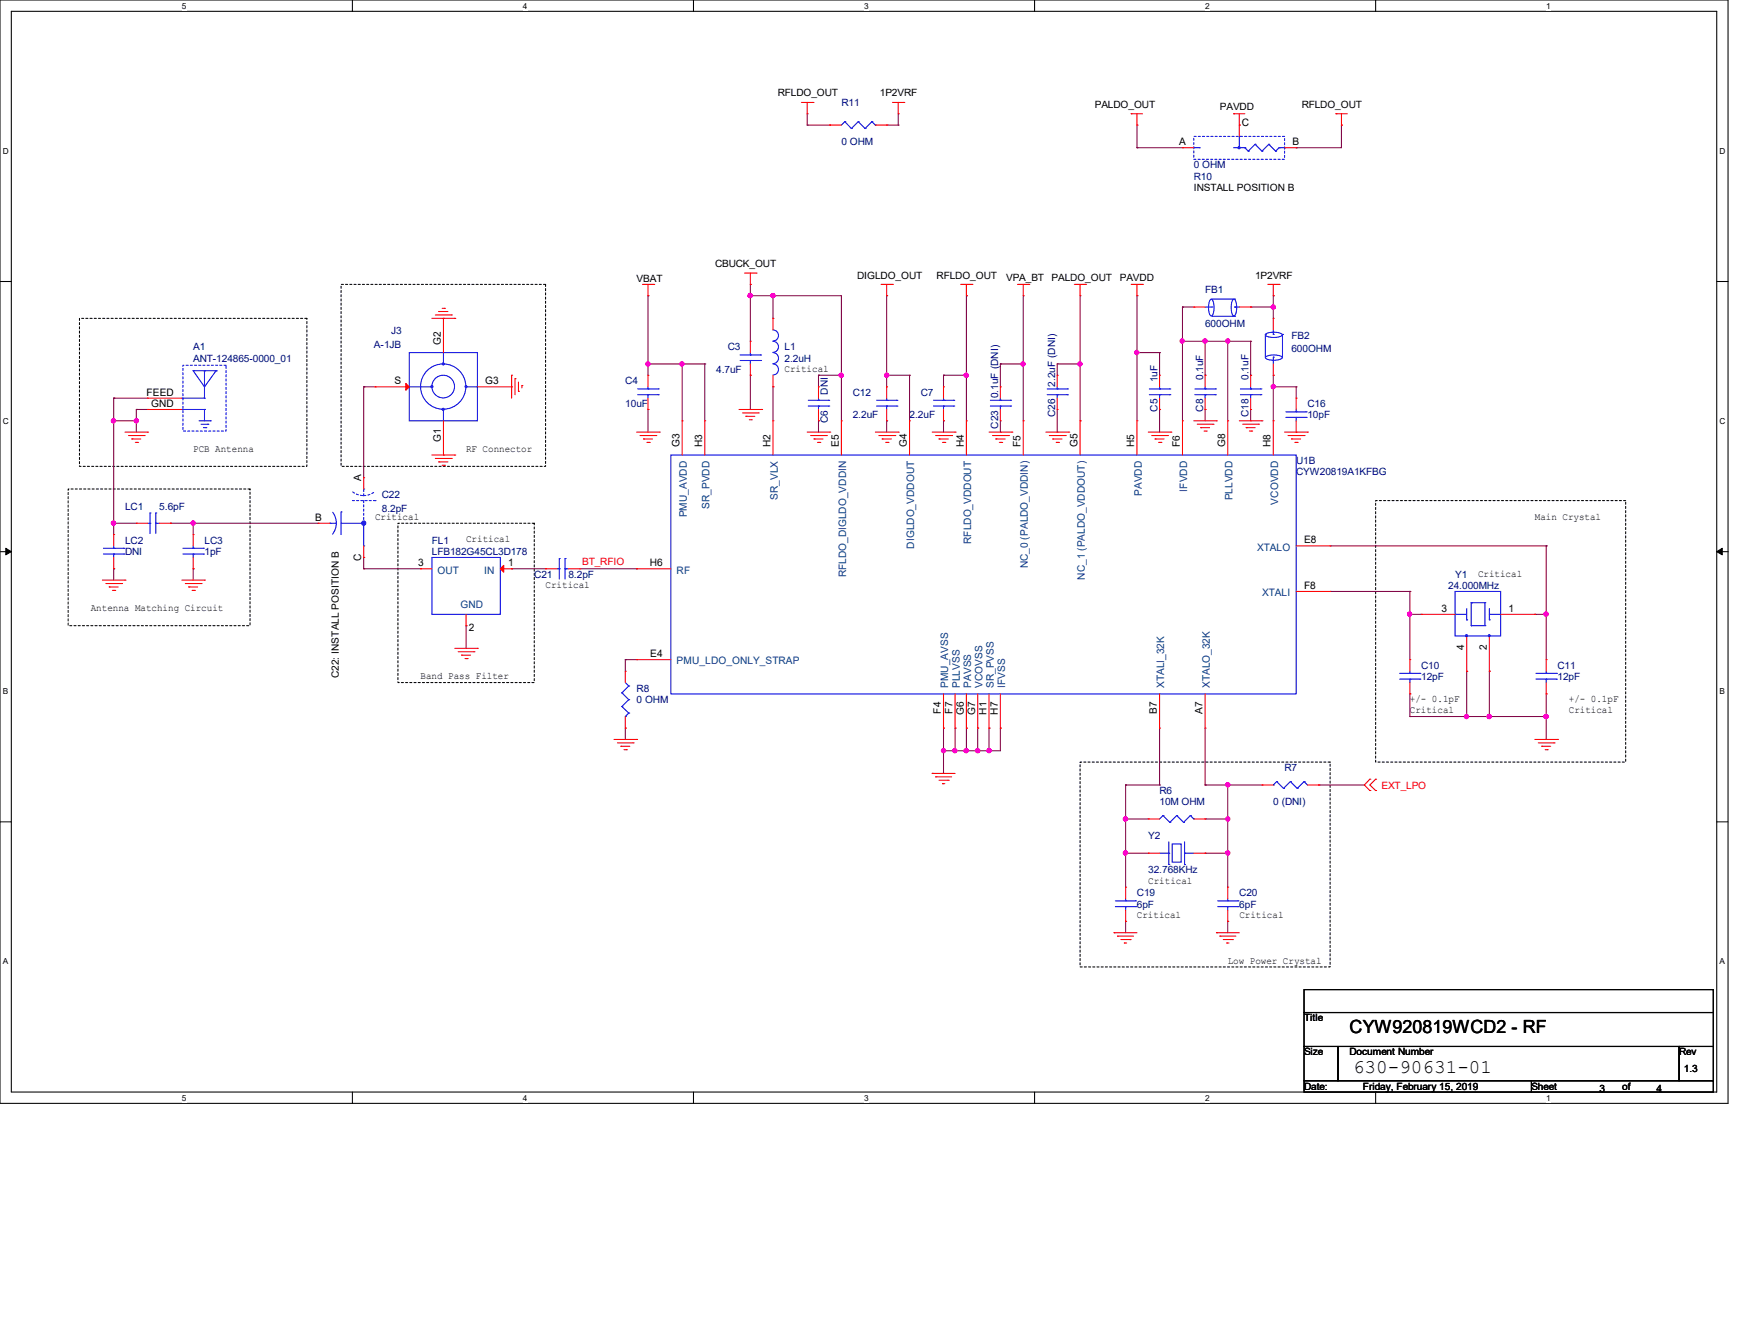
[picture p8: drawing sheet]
<svg xmlns="http://www.w3.org/2000/svg" width="279mm" height="216mm" viewBox="0 0 279 216" stroke-linecap="round" stroke-linejoin="round" font-family="sans-serif">
<path d="M0 0h278v177.4h-278zM1.8 1.8h274.3v173.8h-274.3z" fill="none" stroke="#000" stroke-width=".17"/>
<g fill="#fff">
<path d="M29.3 .2h.7v1.5h-.7z"/>
<path d="M29.3 175.8h.7v1.4h-.7z"/>
</g>
<path d="M56.7 0v1.8M56.7 175.6v1.8" fill="none" stroke="#000" stroke-width=".17"/>
<g fill="#fff">
<path d="M84.1 .2h.7v1.5h-.7z"/>
<path d="M84.1 175.8h.7v1.4h-.7z"/>
</g>
<path d="M111.5 0v1.8M111.5 175.6v1.8" fill="none" stroke="#000" stroke-width=".17"/>
<g fill="#fff">
<path d="M139 .2h.7v1.5h-.7z"/>
<path d="M139 175.8h.7v1.4h-.7z"/>
</g>
<path d="M166.4 0v1.8M166.4 175.6v1.8" fill="none" stroke="#000" stroke-width=".17"/>
<g fill="#fff">
<path d="M193.8 .2h.8v1.5h-.8z"/>
<path d="M193.8 175.8h.8v1.4h-.8z"/>
</g>
<path d="M221.3 0v1.8M221.3 175.6v1.8" fill="none" stroke="#000" stroke-width=".17"/>
<g fill="#fff">
<path d="M248.7 .2h.7v1.5h-.7z"/>
<path d="M248.7 175.8h.7v1.4h-.7z"/>
<path d="M.5 23.5h.9v1.5h-.9z"/>
<path d="M276.6 23.5h.9v1.5h-.9z"/>
<path d="M.5 67h.9v1.5h-.9z"/>
<path d="M276.6 67h.9v1.5h-.9z"/>
</g>
<path d="M0 45.3h1.8M276.1 45.3h1.9" fill="none" stroke="#000" stroke-width=".17"/>
<g fill="#fff">
<path d="M.5 110.4h.8v1.5h-.8z"/>
<path d="M276.6 110.4h.9v1.5h-.9z"/>
</g>
<path d="M0 88.7h1.8M276.1 88.7h1.9" fill="none" stroke="#000" stroke-width=".17"/>
<path d="M.9 88.1l.9 .6-.9 .5zM276.1 88.7l.9-.6v1.1z" fill="#000" stroke="#000" stroke-width=".16"/>
<g fill="#fff">
<path d="M.5 153.8h.8v1.5h-.8z"/>
<path d="M276.6 153.8h.9v1.5h-.9z"/>
</g>
<path d="M0 132.1h1.8M276.1 132.1h1.9M209.8 159.1h65.8v3.7h-65.8zM209.8 162.8h65.8v5.4h-65.8zM209.8 168.2h5.4v5.5h-5.4zM209.8 173.7h36.5v1.9h-36.5zM215.2 168.2h54.9v5.5h-54.9zM246.3 173.7h29.3v1.9h-29.3zM270.1 168.2h5.5v5.5h-5.5z" fill="none" stroke="#000" stroke-width=".17"/>
<path d="M12.8 51.2h36.6v23.8h-36.6zM54.9 45.7h32.9v29.3h-32.9zM11 78.6h29.2v22h-29.2zM64 84.1h21.9v25.6h-21.9zM221.3 80.5h40.2v42h-40.2zM173.7 122.5h40.3v32.9h-40.3z" fill="none" stroke="#000" stroke-width=".17" stroke-dasharray=".3 .3"/>
<g fill="none" stroke="#800040" stroke-width=".17">
<path d="M129.8 18.3v1.8M144.5 18.3v1.8M129.8 20.1h.1M129.8 20.1h3.7M133.5 20.1h.1M142.6 20.1h.1M142.6 20.1h1.9M144.5 20.1h.1M182.9 23.7h.1M182.9 20.1h.1M182.9 20.1v3.6M182.9 23.7h7.3"/>
<path d="M208.5 23.7h.1M215.8 20.1h.1M215.8 20.1v3.6h-7.3M104.2 47.5h.1M104.2 58.5h.1M104.2 47.5v12.8M104.2 58.5h9.2M109.7 58.5h.1M109.7 58.5v9.1M113.4 58.5h.1M113.4 58.5v9.1M120.7 47.5h.1"/>
<path d="M120.7 45.7h.1M120.7 47.5h14.6v20.1M120.7 45.7v9.2M124.3 47.5h.1M124.3 47.5v3.7M142.6 47.5h.1M142.6 47.5v14.7M155.4 47.5h.1M155.4 47.5v20.1M160.9 58.5h.1M160.9 58.5v3.7M160.9 58.5h3.7"/>
<path d="M164.6 58.5h.1M164.6 47.5v20.1M170.1 58.5h.1M170.1 58.5h3.6M170.1 58.5v1.8M173.7 58.5h.1M173.7 47.5v20.1M182.9 47.5h.1M182.9 56.7h.1M182.9 47.5v20.1M182.9 56.7h3.6M186.5 56.7h.1"/>
<path d="M186.5 56.7v3.6M190.2 54.9h.1M190.2 49.4h.1M190.2 49.4h1.8M190.2 49.4v18.2M190.2 54.9h11M193.8 54.9h.1M193.8 54.9v5.4M197.5 54.9h.1M197.5 54.9v12.7M201.2 49.4h.1M201.2 54.9h.1"/>
<path d="M201.2 49.4h3.6M201.2 54.9v5.4M204.8 49.4h.1M204.8 47.5h.1M204.8 47.5v3.7M18.3 64h.1M18.3 67.6h.1M18.3 64v21.9M18.3 64h5.4M18.3 67.6h3.6M21.9 65.8h.1M21.9 67.6h.1"/>
<path d="M21.9 65.8h1.8M21.9 65.8v3.7M58.5 62.2h.1M58.5 62.2v14.6M58.5 62.2h1.8M104.2 65.8h.1M104.2 65.8v3.7M120.7 60.3h.1M120.7 60.3v5.5M124.3 62.2h.1M124.3 62.2v5.4M131.7 67.6h.1"/>
<path d="M131.7 60.3h.1M131.7 60.3h3.6M131.7 60.3v1.9M131.7 67.6v1.9M135.3 60.3h.1M142.6 60.3h.1M142.6 67.6h.1M142.6 67.6v1.9M142.6 60.3h3.7M146.3 60.3h.1M146.3 60.3v7.3M151.8 67.6h.1"/>
<path d="M151.8 60.3h.1M151.8 60.3v1.9M151.8 67.6v1.9M151.8 60.3h3.6M155.4 60.3h.1M160.9 69.5h.1M160.9 67.6v1.9M170.1 69.5h.1M170.1 65.8v3.7M173.7 67.6h.1M186.5 65.8h.1M186.5 65.8v3.7"/>
<path d="M193.8 60.3h.1M193.8 65.8h.1M193.8 65.8v1.8M201.2 60.3h.1M201.2 67.6h.1M201.2 65.8v1.8M204.8 60.3h.1M204.8 62.2h.1M204.8 62.2h3.7M204.8 60.3v7.3M208.5 62.2h.1M208.5 62.2v1.8"/>
<path d="M18.3 84.1h.1M18.3 91.4h.1M18.3 84.1h3.6M18.3 91.4v1.9M27.4 84.1h.1M27.4 84.1h23.8M31.1 84.1h.1M31.1 91.4h.1M31.1 84.1v1.8M31.1 91.4v1.9M58.5 91.4h.1M58.5 89.6h.1"/>
<path d="M58.5 91.4h9.1M58.5 89.6v1.8M82.3 91.4h.1M82.3 91.4h5.5M93.3 91.4h9.1M102.4 91.4h.1M214 95.1h12.8M214 87.8h34.7M226.8 98.8h.1M226.8 95.1h.1M226.8 98.8h1.8M226.8 95.1v10.9"/>
<path d="M246.9 98.8h.1M246.9 98.8h1.8M248.7 98.8h.1M248.7 87.8h.1M248.7 87.8v18.2M75 100.6h.1M75 100.6v3.6M100.6 106h.1M100.6 117.1h.1M100.6 106v1.9M100.6 117.1v1.8M100.6 106h1.8"/>
<path d="M151.8 117.1h.1M151.8 117.1v7.2M153.6 117.1h.1M153.6 117.1v3.6M155.4 117.1h.1M155.4 117.1v3.6M157.3 117.1h.1M157.3 117.1v3.6M159.1 117.1h.1M159.1 117.1v3.6M160.9 117.1h.1M160.9 117.1v3.6h-9.1"/>
<path d="M186.5 117.1v9.1M193.8 117.1v9.1M226.8 111.5h.1M226.8 115.2h.1M226.8 111.5v3.7M226.8 115.2h21.9M235.9 107.9h.1M235.9 107.9v7.3M239.6 115.2h.1M239.6 107.9h.1M239.6 107.9v7.3M248.7 115.2h.1"/>
<path d="M248.7 111.5h.1M248.7 111.5v7.4M151.8 120.7h.1M153.6 120.7h.1M155.4 120.7h.1M157.3 120.7h.1M159.1 120.7h.1M181.1 126.2h.1M181.1 131.7h.1M181.1 137.2h.1M181.1 126.2h5.4M181.1 131.7h3.6"/>
<path d="M181.1 126.2v16.4M181.1 137.2h3.6M186.5 126.2h.1M193.8 126.2h.1M193.8 131.7h.1M193.8 137.2h.1M193.8 126.2h9.2M193.8 131.7h3.7M193.8 137.2h3.7M197.5 126.2h.1M197.5 131.7h.1M197.5 137.2h.1"/>
<path d="M197.5 126.2v16.4M212.1 126.2h.1M212.1 126.2h7.4M181.1 148.1h.1M181.1 148.1v1.8M197.5 148.1h.1M197.5 148.1v1.8"/>
</g>
<g fill="#f0f" stroke="#f0f" stroke-width=".17">
<circle cx="235.9" cy="115.2" r=".34"/>
<circle cx="226.7" cy="98.7" r=".34"/>
<circle cx="248.7" cy="98.7" r=".35"/>
<circle cx="248.7" cy="115.2" r=".35"/>
<circle cx="239.6" cy="115.2" r=".35"/>
<circle cx="197.5" cy="126.2" r=".34"/>
<circle cx="197.5" cy="137.1" r=".34"/>
<circle cx="197.5" cy="131.7" r=".34"/>
<circle cx="181" cy="137.1" r=".34"/>
<circle cx="181" cy="131.7" r=".34"/>
<circle cx="31.1" cy="84.1" r=".34"/>
<circle cx="18.2" cy="84.1" r=".34"/>
<circle cx="18.2" cy="67.6" r=".34"/>
<circle cx="21.9" cy="67.6" r=".34"/>
<circle cx="153.6" cy="120.7" r=".34"/>
<circle cx="157.3" cy="120.7" r=".35"/>
<circle cx="155.4" cy="120.7" r=".34"/>
<circle cx="159.1" cy="120.7" r=".34"/>
<circle cx="197.5" cy="54.8" r=".34"/>
<circle cx="124.3" cy="47.5" r=".34"/>
<circle cx="204.8" cy="62.1" r=".34"/>
<circle cx="204.8" cy="49.4" r=".34"/>
<circle cx="190.2" cy="54.8" r=".34"/>
<circle cx="193.8" cy="54.8" r=".35"/>
<circle cx="155.4" cy="60.3" r=".34"/>
<circle cx="135.3" cy="60.3" r=".34"/>
<circle cx="120.7" cy="47.5" r=".35"/>
<circle cx="109.7" cy="58.5" r=".34"/>
<circle cx="104.2" cy="58.5" r=".34"/>
<circle cx="151.8" cy="120.7" r=".34"/>
<circle cx="182.8" cy="56.7" r=".34"/>
<circle cx="173.7" cy="58.5" r=".34"/>
<circle cx="164.5" cy="58.5" r=".34"/>
<circle cx="142.6" cy="60.3" r=".34"/>
</g>
<g fill="none" stroke="#f00" stroke-width=".17">
<path d="M128.9 16.5h1.9M129.8 18.3h.1M129.8 16.5v1.8M130.8 16.5h.1M143.6 16.5h1.8M144.5 18.3h.1M144.5 16.5v1.8M145.4 16.5h.1M181.9 18.3h.1M181.9 18.3h1.9M182.9 18.3v1.8M198.4 18.3h.1"/>
<path d="M198.4 18.3h1.8M199.3 18.3v3.6M214.9 18.3h.1M214.9 18.3h1.8M215.8 18.3v1.8M133.5 20.1h.1M133.5 20.1h1.8M140.8 20.1h1.8M142.6 20.1h.1M182.9 20.1h.1M190.2 23.7h.1M190.2 23.7h1.8"/>
<path d="M199.3 20.1h.1M206.6 23.7h1.9M208.5 23.7h.1M215.8 20.1h.1M69.5 51.2h3.7M70 50.6h2.6M70.6 50.1h.1M70.6 50.1h1.5M71.1 49.6h.4M71.3 51.2h.1M71.3 51.2v5.5M71.5 49.6h.1"/>
<path d="M72.6 50.6h.1M73.2 51.2h.1M103.3 45.7h1.9M104.2 47.5h.1M104.2 45.7v1.8M105.2 45.7h.1M119.8 43.9h1.8M120.7 45.7h.1M120.7 54.9h.1M120.7 43.9v1.8M120.7 54.9v1.8M120.7 58.5v1.8"/>
<path d="M121.6 43.9h.1M124.3 51.2h.1M124.3 51.2v1.8M141.7 45.7h1.9M142.6 47.5h.1M142.6 45.7v1.8M143.6 45.7h.1M154.5 45.7h1.8M155.4 47.5h.1M155.4 45.7v1.8M156.3 45.7h.1M163.7 45.7h1.8"/>
<path d="M164.6 47.5h.1M164.6 45.7v1.8M165.5 45.7h.1M172.8 45.7h1.8M173.7 47.5h.1M173.7 45.7v1.8M174.6 45.7h.1M181.9 45.7h1.9M182.9 47.5h.1M182.9 45.7v1.8M183.8 45.7h.1M192 49.4h.1"/>
<path d="M192 49.4h1.8M199.3 49.4h1.9M201.2 49.4h.1M203.9 45.7h1.8M204.8 47.5h.1M204.8 51.2h.1M204.8 45.7v1.8M204.8 51.2v1.8M204.8 58.5v1.8M205.7 45.7h.1M20.1 69.5h3.6M20.7 70h2.5"/>
<path d="M21.2 70.6h.1M21.2 70.6h1.4M21.8 71.1h.3M22.1 71.1h.1M23.2 70h.1M23.7 69.5h.1M23.7 65.8h.1M23.7 64h.1M23.7 65.8h5.6M23.7 64h5.6M58.5 76.8h.1M58.5 76.8v1.8"/>
<path d="M60.3 62.2h.1M60.3 62.2h5.5M69.5 73.2h3.7M70 73.7h2.6M70.6 74.3h.1M70.6 74.3h1.5M71.1 74.8h.4M71.3 73.2h.1M71.3 67.6v5.6M71.5 74.8h.1M72.6 73.7h.1M73.2 73.2h.1"/>
<path d="M76.8 62.2h5.5M82.3 60.3h.1M82.3 62.2h.1M82.3 60.3v3.7M82.8 60.9h.1M82.8 60.9v2.6M83.4 62.9h.1M83.4 61.4v1.5M83.9 62h.1M83.9 62v.4M102.4 69.5h3.6M103 70h2.5"/>
<path d="M103.5 70.6h.1M103.5 70.6h1.4M104.1 71.1h.3M104.2 60.3h.1M104.2 65.8h.1M104.2 60.3v1.9M104.2 64v1.8M104.4 71.1h.1M105.5 70h.1M106 69.5h.1M109.7 67.6h.1M109.7 67.6v5.6"/>
<path d="M113.4 67.6h.1M113.4 67.6v5.6M118.9 65.8h3.6M119.4 66.4h2.6M120 66.9h.1M120 66.9h1.4M120.5 67.5h.4M120.7 60.3h.1M120.9 67.5h.1M122 66.4h.1M122.5 65.8h.1M124.3 62.2h.1"/>
<path d="M124.3 67.6h.1M124.3 60.3v1.9M124.3 67.6v5.6M129.8 69.5h3.7M130.4 70h2.5M130.9 70.6h.1M130.9 70.6h1.5M131.5 71.1h.4M131.7 62.2h.1M131.7 67.6h.1M131.7 62.2v1.8M131.7 65.8v1.8"/>
<path d="M131.9 71.1h.1M132.9 70h.1M133.5 69.5h.1M135.3 67.6h.1M135.3 67.6v5.6M140.8 69.5h3.7M141.4 70h2.5M141.9 70.6h.1M141.9 70.6h1.5M142.5 71.1h.3M142.6 62.2h.1M142.6 67.6h.1"/>
<path d="M142.6 62.2v1.8M142.6 65.8v1.8M142.8 71.1h.1M143.9 70h.1M144.5 69.5h.1M146.3 67.6h.1M146.3 67.6v5.6M149.9 69.5h3.7M150.5 70h2.6M151 70.6h.1M151 70.6h1.5M151.6 71.1h.4"/>
<path d="M151.8 62.2h.1M151.8 67.6h.1M151.8 62.2v1.8M151.8 65.8v1.8M152 71.1h.1M153.1 70h.1M153.6 69.5h.1M155.4 67.6h.1M155.4 67.6v5.6M159.1 69.5h3.7M159.6 70h2.6M160.2 70.6h.1"/>
<path d="M160.2 70.6h1.5M160.7 71.1h.4M160.9 62.2h.1M160.9 67.6h.1M160.9 62.2v1.8M160.9 65.8v1.8M161.1 71.1h.1M162.2 70h.1M162.8 69.5h.1M164.6 67.6h.1M164.6 67.6v5.6M168.2 69.5h3.7"/>
<path d="M168.8 70h2.6M169.3 70.6h.1M169.3 70.6h1.5M169.9 71.1h.4M170.1 60.3h.1M170.1 65.8h.1M170.1 60.3v1.9M170.1 64v1.8M170.3 71.1h.1M171.4 70h.1M171.9 69.5h.1M173.7 67.6h.1"/>
<path d="M173.7 67.6v5.6M182.9 67.6h.1M182.9 67.6v5.6M184.7 69.5h3.6M185.3 70h2.5M185.8 70.6h.1M185.8 70.6h1.4M186.4 71.1h.3M186.5 60.3h.1M186.5 65.8h.1M186.5 60.3v1.9M186.5 64v1.8"/>
<path d="M186.7 71.1h.1M187.8 70h.1M188.3 69.5h.1M190.2 67.6h.1M190.2 67.6v5.6M192 67.6h3.7M192.6 68.2h2.5M193.1 68.7h.1M193.1 68.7h1.5M193.7 69.3h.3M193.8 60.3h.1M193.8 65.8h.1"/>
<path d="M193.8 60.3v1.9M193.8 64v1.8M194 69.3h.1M195.1 68.2h.1M195.7 67.6h.1M197.5 67.6h.1M197.5 67.6v5.6M199.3 67.6h3.7M199.9 68.2h2.5M200.4 68.7h.1M200.4 68.7h1.5M201 69.3h.3"/>
<path d="M201.2 60.3h.1M201.2 65.8h.1M201.2 60.3v1.9M201.2 64v1.8M201.3 69.3h.1M202.4 68.2h.1M203 67.6h.1M204.8 67.6h.1M204.8 60.3h.1M204.8 67.6v5.6M206.6 69.5h3.7M207.2 70h2.6"/>
<path d="M207.7 70.6h.1M207.7 70.6h1.5M208.3 71.1h.4M208.5 64h.1M208.5 69.5h.1M208.5 64v1.8M208.5 67.6v1.9M208.7 71.1h.1M209.8 70h.1M210.3 69.5h.1M16.5 93.3h3.6M17 93.8h2.6"/>
<path d="M17.6 94.4h.1M17.6 94.4h1.4M18.1 94.9h.4M18.3 85.9h.1M18.3 91.4h.1M18.3 85.9v1.9M18.3 89.6v1.8M18.5 94.9h.1M19.6 93.8h.1M20.1 93.3h.1M21.9 84.1h.1M21.9 84.1h1.8"/>
<path d="M25.6 84.1h1.8M27.4 84.1h.1M29.3 93.3h3.6M29.8 93.8h2.5M30.4 94.4h.1M30.4 94.4h1.4M30.9 94.9h.4M31.1 85.9h.1M31.1 91.4h.1M31.1 85.9v1.9M31.1 89.6v1.8M31.3 94.9h.1"/>
<path d="M32.3 93.8h.1M32.9 93.3h.1M51.2 84.1h.1M51.2 84.1h1.8M58.5 89.6h.1M58.5 87.8v1.8M67.6 91.4h.1M67.6 91.4h1.9M75 98.8v1.8M80.5 91.4h1.8M82.3 91.4h.1M87.8 91.4h.1"/>
<path d="M87.8 91.4h1.8M91.4 91.4h1.9M93.3 91.4h.1M102.4 91.4h.1M102.4 91.4h5.5M208.5 87.8h5.5M208.5 95.1h5.5M214 87.8h.1M214 95.1h.1M228.6 98.8h.1M228.6 98.8h5.5M241.4 98.8h5.5"/>
<path d="M246.9 98.8h.1M73.2 104.2h3.6M73.7 104.8h2.5M74.3 105.3h.1M74.3 105.3h1.4M74.8 105.9h.3M75 100.6h.1M75.1 105.9h.1M76.2 104.8h.1M76.8 104.2h.1M98.8 118.9h3.6M99.3 119.4h2.6"/>
<path d="M99.9 120h.1M99.9 120h1.4M100.6 107.9h.1M100.6 117.1h.1M100.6 107.9v1.8M100.6 115.2v1.9M101.9 119.4h.1M102.4 118.9h.1M102.4 106h.1M102.4 106h5.5M151.8 117.1h.1M151.8 111.5v5.6"/>
<path d="M153.6 117.1h.1M153.6 111.5v5.6M155.4 117.1h.1M155.4 111.5v5.6M157.3 117.1h.1M157.3 111.5v5.6M159.1 117.1h.1M159.1 111.5v5.6M160.9 117.1h.1M160.9 111.5v5.6M186.5 117.1h.1M186.5 111.5v5.6"/>
<path d="M193.8 117.1h.1M193.8 111.5v5.6M226.8 106h.1M226.8 111.5h.1M226.8 106v1.9M226.8 109.7v1.8M235.9 107.9h.1M235.9 102.4v5.5M239.6 107.9h.1M239.6 102.4v5.5M246.9 118.9h3.6M247.4 119.4h2.6"/>
<path d="M248 120h.1M248 120h1.4M248.7 106h.1M248.7 111.5h.1M248.7 106v1.9M248.7 109.7v1.8M250 119.4h.1M250.5 118.9h.1M100.4 120.5h.4M100.8 120.5h.1M149.9 124.3h.1M149.9 124.3h3.7"/>
<path d="M150.5 124.9h.1M150.5 124.9h2.6M151 125.4h1.5M151.6 126h.1M151.6 126h.4M152.5 125.4h.1M184.7 137.2h.1M184.7 131.7h.1M184.7 137.2h1.8M184.7 131.7h1.8M192 137.2h1.8M192 131.7h1.8"/>
<path d="M193.8 137.2h.1M193.8 131.7h.1M203 126.2h.1M203 126.2h1.8M210.3 126.2h1.8M212.1 126.2h.1M220.3 127.1h.1M220.3 125.3h.1M220.3 125.3l-.8 .9 .8 .9M221.3 125.3h.1M221.3 127.1h.1M221.3 125.3l-1 .9 1 .9"/>
<path d="M248.5 120.5h.4M248.9 120.5h.1M179.2 149.9h.1M179.2 149.9h3.7M179.7 150.5h.1M179.7 150.5h2.6M180.3 151h1.5M180.8 151.6h.1M180.8 151.6h.4M181.1 142.6h.1M181.1 148.1h.1M181.1 142.6v1.9"/>
<path d="M181.1 146.3v1.8M181.8 151h.1M195.7 149.9h.1M195.7 149.9h3.6M196.2 150.5h.1M196.2 150.5h2.6M196.8 151h1.4M197.3 151.6h.1M197.3 151.6h.4M197.5 142.6h.1M197.5 148.1h.1M197.5 142.6v1.9"/>
<path d="M197.5 146.3v1.8M198.2 151h.1"/>
</g>
<g fill="none" stroke="#00f" stroke-width=".17">
<path d="M135.9 19.6h.1M135.9 19.6l-.6 .5M135.9 19.6l1 1.1M138 19.6h.1M138 19.6l-1.1 1.1M138 19.6l1.1 1.1M140.3 19.6h.1M140.3 19.6l-1.2 1.1M140.3 19.6l.5 .5M136.9 20.7h.1M139.1 20.7h.1M140.8 20.1h.1"/>
<path d="M192 23.7h.9M192.9 23.7h.1M198.4 23.7h1.8M199.3 21.9h.1M199.3 21.9v1.8M200.2 23.7h.1M200.2 23.7l.6 .6M200.8 24.3h.1M201.9 23.2h.1M201.9 23.2l1.1 1.1M201.9 23.2l-1.1 1.1M203 24.3h.1"/>
<path d="M204.1 23.2h.1M204.1 23.2l1.1 1.1M204.1 23.2l-1.1 1.1M205.2 24.3h.1M205.7 23.7h.1M205.7 23.7h.9M205.7 23.7l-.5 .6M206.6 23.7h.1M31.1 59.6h.1M31.1 59.6h3.7M31.1 59.6l1.8 2.6 1.9-2.6M32.9 59.6h.1"/>
<path d="M32.9 59.6v4.4M34.8 59.6h.1M65.8 56.7h11v10.9h-11zM71.3 58.5h.1M71.3 56.7v1.8M119 58h3.3M119 57.1h3.3M120.7 57.1h.1M120.7 58h.1M120.7 56.7v.4M120.7 58v.5M122.3 58h.1"/>
<path d="M122.3 57.1h.1M124.3 53a.89 .89 0 0 1 .9 .9 .89 .89 0 0 1-.9 .9M124.3 54.9a.89 .89 0 0 1 .9 .9 .89 .89 0 0 1-.9 .8M124.3 56.7a.89 .89 0 0 1 .9 .9 .89 .89 0 0 1-.9 .9M124.3 58.5a.89 .89 0 0 1 .9 .9 .89 .89 0 0 1-.9 .9M193.8 49.4h1.1M194.7 48.2l.1-.1a2.34 2.34 0 0 1 .2 2.6l-.2 .1a2.34 2.34 0 0 1-.1-2.6zM194.9 49.4h.1M194.9 48.1h3.7M194.9 50.8h3.7M198.3 48.2l.2-.1a2.34 2.34 0 0 1 .2 2.6l-.2 .1a2.34 2.34 0 0 1-.2-2.6zM198.6 48.1h.1"/>
<path d="M198.6 50.8h.1M198.6 49.4h.1M198.6 49.4h.7M203.5 53.8h.1M203.5 53.8v3.6M203.6 57.3a3.1 3.1 0 0 1 2.5 0l.1 .2a2.43 2.43 0 0 1-2.6 .2l-.1-.2zM203.6 53.7a3.1 3.1 0 0 1 2.5 0l.1 .1a2.43 2.43 0 0 1-2.6 .2l-.1-.2zM204.8 57.4h.1M204.8 53.8h.1M204.8 53v.8M204.8 57.4v1.1M206.3 53.8h.1"/>
<path d="M206.3 53.8v3.6M29.3 65.8h3.6M29.3 64h3.6M32 67.6h1.8M32.3 68.2h1.1M32.7 68.7h.4M32.9 65.8h.1M32.9 64h.1M32.9 65.8v1.8M33.1 68.7h.1M33.4 68.2h.1M33.8 67.6h.1"/>
<path d="M65.8 62.2h3.7M69.5 62.2h.1M71.3 65.8h.1M71.3 65.8v1.8M75 62.2h.1M75 62.2h1.8M102.6 63.5h3.3M102.6 62.5h3.3M104.2 62.5h.1M104.2 63.5h.1M104.2 62.2v.3M104.2 63.5v.5"/>
<path d="M105.9 63.5h.1M105.9 62.5h.1M107.9 73.2h100.6v38.3h-100.6zM130 65.3h3.3M130 64.3h3.3M131.7 64.3h.1M131.7 65.3h.1M131.7 64v.3M131.7 65.3v.5M133.3 65.3h.1M133.3 64.3h.1M141 65.3h3.3"/>
<path d="M141 64.3h3.3M142.6 64.3h.1M142.6 65.3h.1M142.6 64v.3M142.6 65.3v.5M144.3 65.3h.1M144.3 64.3h.1M150.2 65.3h3.2M150.2 64.3h3.2M151.8 64.3h.1M151.8 65.3h.1M151.8 64v.3"/>
<path d="M151.8 65.3v.5M153.4 65.3h.1M153.4 64.3h.1M159.3 65.3h3.3M159.3 64.3h3.3M160.9 64.3h.1M160.9 65.3h.1M160.9 64v.3M160.9 65.3v.5M162.6 65.3h.1M162.6 64.3h.1M168.4 63.5h3.3"/>
<path d="M168.4 62.5h3.3M170.1 62.5h.1M170.1 63.5h.1M170.1 62.2v.3M170.1 63.5v.5M171.7 63.5h.1M171.7 62.5h.1M184.9 63.5h3.3M184.9 62.5h3.3M186.5 62.5h.1M186.5 63.5h.1M186.5 62.2v.3"/>
<path d="M186.5 63.5v.5M188.2 63.5h.1M188.2 62.5h.1M192.2 63.5h3.3M192.2 62.5h3.3M193.8 62.5h.1M193.8 63.5h.1M193.8 62.2v.3M193.8 63.5v.5M195.5 63.5h.1M195.5 62.5h.1M199.5 63.5h3.3"/>
<path d="M199.5 62.5h3.3M201.2 62.5h.1M201.2 63.5h.1M201.2 62.2v.3M201.2 63.5v.5M202.8 63.5h.1M202.8 62.5h.1M206.8 67.1h3.3M206.8 66.2h3.3M208.5 66.2h.1M208.5 67.1h.1M208.5 65.8v.4"/>
<path d="M208.5 67.1v.5M210.1 67.1h.1M210.1 66.2h.1M16.6 89.1h3.3M16.6 88.1h3.3M18.3 88.1h.1M18.3 89.1h.1M18.3 87.8v.3M18.3 89.1v.5M19.9 89.1h.1M19.9 88.1h.1M23.7 84.1h.4"/>
<path d="M24.1 84.1h.1M24.1 82.5h.1M24.1 82.5v3.3M25.1 82.5h.1M25.1 84.1h.1M25.1 84.1h.5M25.1 82.5v3.3M29.4 89.1h3.3M29.4 88.1h3.3M31.1 88.1h.1M31.1 89.1h.1M31.1 87.8v.3"/>
<path d="M31.1 89.1v.5M32.7 89.1h.1M32.7 88.1h.1M53 84.1h.1M53 84.1h1.1M53.5 82.4l.5 1 .1 .7-.2 1.1-.4 .7M54.9 82.3h.1M54.9 84.1h3.6M54.9 82.3v3.6M58.5 84.1h.1M58.5 87.8h.1M58.5 84.1v3.7"/>
<path d="M69.5 89.6h11v9.2h-11zM89.6 91.4h.4M90 91.4h.1M90 89.8h.1M90 89.8v3.3M90.9 89.8h.1M90.9 91.4h.1M90.9 91.4h.5M90.9 89.8v3.3M234.1 95.1h7.3v7.1h-7.3zM234.1 98.8h.1M234.1 98.8h1.8"/>
<path d="M235.9 99.7h.1M235.9 97.8v1.9M236.6 96.9h.1M236.6 96.9v3.7M236.6 96.9h2.2M238.8 96.9h.1M238.8 96.9v3.7M239.6 99.7h.1M239.6 98.8h.1M239.6 97.8v1.9M239.6 98.8h1.8M100 111.4h.1"/>
<path d="M100 113.6h.1M100 111.4l1.1 1.1M100 113.6l1.1 1M100.6 115.2h.1M100.6 109.7l.5 .6M101.1 110.3h.1M101.1 112.5h.1M101.1 114.6h.1M101.1 110.3l-1.1 1.1M101.1 112.5l-1.1 1.1M101.1 114.6l-.5 .6M225.1 109.2h3.3"/>
<path d="M225.1 108.2h3.3M226.8 108.2h.1M226.8 109.2h.1M226.8 107.9v.3M226.8 109.2v.5M228.4 109.2h.1M228.4 108.2h.1M236.6 100.6h.1M236.6 100.6h2.2M238.8 100.6h.1M247.1 109.2h3.3M247.1 108.2h3.3"/>
<path d="M248.7 108.2h.1M248.7 109.2h.1M248.7 107.9v.3M248.7 109.2v.5M250.4 109.2h.1M250.4 108.2h.1M186.5 137.2h1.5M187.1 131.1h.1M187.1 131.1l-.6 .6M187.1 131.1l1.1 1.1M188 137.2h.1M188 139h.1"/>
<path d="M188 135.3v3.7M188.2 132.2h.1M188.6 135.7h1.4v2.9h-1.4zM189.3 131.1h.1M189.3 131.1l-1.1 1.1M189.3 131.1l1.1 1.1M190.4 132.2h.1M190.5 137.2h.1M190.5 139h.1M190.5 137.2h1.5M190.5 135.3v3.7M191.5 131.1h.1"/>
<path d="M191.5 131.1l-1.1 1.1M191.5 131.1l.5 .6M192 131.7h.1M204.8 126.2h.1M205.4 125.6h.1M205.4 125.6l1.1 1.1M205.4 125.6l-.6 .6M206.5 126.7h.1M207.6 125.6h.1M207.6 125.6l1.1 1.1M207.6 125.6l-1.1 1.1M208.7 126.7h.1"/>
<path d="M209.8 125.6h.1M209.8 125.6l.5 .6M209.8 125.6l-1.1 1.1M179.4 145.8h3.3M179.4 144.8h3.3M181.1 144.8h.1M181.1 145.8h.1M181.1 144.5v.3M181.1 145.8v.5M182.7 145.8h.1M182.7 144.8h.1M195.9 145.8h3.2"/>
<path d="M195.9 144.8h3.2M197.5 144.8h.1M197.5 145.8h.1M197.5 144.5v.3M197.5 145.8v.5M199.1 145.8h.1M199.1 144.8h.1"/>
<circle cx="71.3" cy="62.1" r="3.6"/>
<circle cx="71.3" cy="62.1" r="1.82"/>
</g>
<g fill="#00f" stroke="#00f" stroke-width=".17">
<circle cx="71.3" cy="58.5" r=".17"/>
<circle cx="71.3" cy="65.8" r=".17"/>
<circle cx="69.5" cy="62.1" r=".17"/>
<circle cx="74.9" cy="62.1" r=".16"/>
<circle cx="58.5" cy="84.1" r=".34"/>
<circle cx="199.3" cy="23.7" r=".17"/>
<circle cx="239.5" cy="102.2" r=".16"/>
<circle cx="235.9" cy="102.2" r=".17"/>
</g>
<g fill="#f00" stroke="#f00" stroke-width=".17">
<path d="M65.3 61.6l.5 .6-.5 .5z"/>
<path d="M81 90.9v1.1l-.5-.6z"/>
</g>
<path d="M56.7 79.1l1 .5 .8 .1M58.5 79.7v-1.1M58.5 78.6h.1M58.5 79.7l1.1-.3 .7-.3M56.7 80.5h3.6M58.5 80.5v3.6M58.5 84.1h.1M60.3 80.5h.1" fill="none" stroke="#00f" stroke-width=".17" stroke-dasharray=".3"/>
<path d="M192 21.9h14.6v3.7h-14.6zM29.4 58.7h7v10.6h-7z" fill="none" stroke="#00f" stroke-width=".17" stroke-dasharray=".3 .3"/>
<text font-size="3.1" x="217.6" y="172.5">630-90631-01</text>
<text font-size="2.9" x="217.1" y="166.1">CYW920819WCD2 - RF</text>
<g font-size="1.7">
<text x="189.7" y="23.3">A</text>
<text x="199.8" y="20.3">C</text>
<text x="207.9" y="23.3">B</text>
<text x="70.9" y="55.4" transform="rotate(-90 70.9 55.4)">G2</text>
<text x="23.6" y="63.6">FEED</text>
<text x="24.3" y="65.4">GND</text>
<text x="63.5" y="61.8">S</text>
<text x="78.1" y="61.8">G3</text>
<text x="70.9" y="71.1" transform="rotate(-90 70.9 71.1)">G1</text>
<text x="109.3" y="71.9" transform="rotate(-90 109.3 71.9)">G3</text>
<text x="112.9" y="71.9" transform="rotate(-90 112.9 71.9)">H3</text>
<text x="123.9" y="71.9" transform="rotate(-90 123.9 71.9)">H2</text>
<text x="134.9" y="71.9" transform="rotate(-90 134.9 71.9)">E5</text>
<text x="145.9" y="71.9" transform="rotate(-90 145.9 71.9)">G4</text>
<text x="155" y="71.9" transform="rotate(-90 155 71.9)">H4</text>
<text x="164.2" y="71.9" transform="rotate(-90 164.2 71.9)">F5</text>
<text x="173.3" y="71.9" transform="rotate(-90 173.3 71.9)">G5</text>
<text x="182.5" y="71.9" transform="rotate(-90 182.5 71.9)">H5</text>
<text x="189.8" y="71.9" transform="rotate(-90 189.8 71.9)">F6</text>
<text x="197.1" y="71.9" transform="rotate(-90 197.1 71.9)">G8</text>
<text x="204.4" y="71.9" transform="rotate(-90 204.4 71.9)">H8</text>
<text x="58.1" y="77.3" transform="rotate(-90 58.1 77.3)">A</text>
<text x="50.7" y="83.7">B</text>
<text x="209.8" y="87.3">E8</text>
<text x="58.1" y="90.2" transform="rotate(-90 58.1 90.2)">C</text>
<text x="67.3" y="91">3</text>
<text x="81.7" y="91">1</text>
<text x="104.5" y="91">H6</text>
<text x="209.8" y="94.7">F8</text>
<text x="75.4" y="101.5">2</text>
<text x="231.9" y="98.3">3</text>
<text x="242.7" y="98.3">1</text>
<text x="104.6" y="105.6">E4</text>
<text x="235.5" y="104.6" transform="rotate(-90 235.5 104.6)">4</text>
<text x="239.1" y="104.6" transform="rotate(-90 239.1 104.6)">2</text>
<text x="151.3" y="114.7" transform="rotate(-90 151.3 114.7)">F4</text>
<text x="153.2" y="114.7" transform="rotate(-90 153.2 114.7)">F7</text>
<text x="155" y="115" transform="rotate(-90 155 115)">G6</text>
<text x="156.8" y="115" transform="rotate(-90 156.8 115)">G7</text>
<text x="158.7" y="114.9" transform="rotate(-90 158.7 114.9)">H1</text>
<text x="160.5" y="114.9" transform="rotate(-90 160.5 114.9)">H7</text>
<text x="186.1" y="114.8" transform="rotate(-90 186.1 114.8)">B7</text>
<text x="193.4" y="114.8" transform="rotate(-90 193.4 114.8)">A7</text>
</g>
<g font-size="1.7" fill="#004080">
<text x="110.5" y="83.2" transform="rotate(-90 110.5 83.2)">PMU_AVDD</text>
<text x="114.1" y="81.8" transform="rotate(-90 114.1 81.8)">SR_PVDD</text>
<text x="125.1" y="80.3" transform="rotate(-90 125.1 80.3)">SR_VLX</text>
<text x="183.6" y="79.8" transform="rotate(-90 183.6 79.8)">PAVDD</text>
<text x="191" y="79" transform="rotate(-90 191 79)">IFVDD</text>
<text x="198.2" y="80.4" transform="rotate(-90 198.2 80.4)">PLLVDD</text>
<text x="205.6" y="81.1" transform="rotate(-90 205.6 81.1)">VCOVDD</text>
<text x="147.1" y="88.2" transform="rotate(-90 147.1 88.2)">DIGLDO_VDDOUT</text>
<text x="156.2" y="87.5" transform="rotate(-90 156.2 87.5)">RFLDO_VDDOUT</text>
<text x="202.2" y="88.5">XTALO</text>
<text x="70.4" y="92.2">OUT</text>
<text x="77.9" y="92.2">IN</text>
<text x="108.8" y="92.2">RF</text>
<text x="136.1" y="92.8" transform="rotate(-90 136.1 92.8)">RFLDO_DIGLDO_VDDIN</text>
<text x="165.4" y="91.4" transform="rotate(-90 165.4 91.4)">NC_0 (PALDO_VDDIN)</text>
<text x="174.5" y="93.2" transform="rotate(-90 174.5 93.2)">NC_1 (PALDO_VDDOUT)</text>
<text x="203" y="95.8">XTALI</text>
<text x="74.1" y="97.8">GND</text>
<text x="108.8" y="106.8">PMU_LDO_ONLY_STRAP</text>
<text x="152.5" y="110.6" transform="rotate(-90 152.5 110.6)">PMU_AVSS</text>
<text x="154.4" y="110.6" transform="rotate(-90 154.4 110.6)">PLLVSS</text>
<text x="156.2" y="110.6" transform="rotate(-90 156.2 110.6)">PAVSS</text>
<text x="158" y="110.6" transform="rotate(-90 158 110.6)">VCOVSS</text>
<text x="159.9" y="110.6" transform="rotate(-90 159.9 110.6)">SR_PVSS</text>
<text x="161.7" y="110.6" transform="rotate(-90 161.7 110.6)">IFVSS</text>
<text x="187.3" y="110.6" transform="rotate(-90 187.3 110.6)">XTALI_32K</text>
<text x="194.6" y="110.6" transform="rotate(-90 194.6 110.6)">XTALO_32K</text>
</g>
<g font-size="1.6">
<text x="125.1" y="15.5">RFLDO_OUT</text>
<text x="141.5" y="15.5">1P2VRF</text>
<text x="176.1" y="17.4">PALDO_OUT</text>
<text x="196.2" y="17.7">PAVDD</text>
<text x="209.4" y="17.4">RFLDO_OUT</text>
<text x="192" y="30.7">INSTALL POSITION B</text>
<text x="102.4" y="45.3">VBAT</text>
<text x="115" y="42.9">CBUCK_OUT</text>
<text x="137.9" y="44.8">DIGLDO_OUT</text>
<text x="150.7" y="44.8">RFLDO_OUT</text>
<text x="161.8" y="45.1">VPA_BT</text>
<text x="169.2" y="45.1">PALDO_OUT</text>
<text x="180.1" y="45.1">PAVDD</text>
<text x="201.9" y="44.8">1P2VRF</text>
<text x="126.2" y="59.8">Critical</text>
<text x="31.1" y="72.6">PCB Antenna</text>
<text x="75" y="72.6">RF Connector</text>
<text x="60.3" y="83.6">Critical</text>
<text x="246.9" y="83.6">Main Crystal</text>
<text x="75" y="87.2">Critical</text>
<text x="87.8" y="94.5">Critical</text>
<text x="237.7" y="92.7">Critical</text>
<text x="14.6" y="98.2">Antenna Matching Circuit</text>
<text x="54.5" y="109" transform="rotate(-90 54.5 109)">C22: INSTALL POSITION B</text>
<text x="67.6" y="109.2">Band Pass Filter</text>
<text x="226.8" y="112.8">+/- 0.1pF</text>
<text x="252.3" y="112.8">+/- 0.1pF</text>
<text x="226.8" y="114.6">Critical</text>
<text x="252.3" y="114.6">Critical</text>
<text x="184.7" y="142.1">Critical</text>
<text x="182.9" y="147.6">Critical</text>
<text x="199.4" y="147.6">Critical</text>
<text x="197.5" y="154.9">Low Power Crystal</text>
<text x="209.8" y="164.2">Title</text>
<text x="209.8" y="169.7">Size</text>
<text x="217.1" y="169.7">Document Number</text>
<text x="270.1" y="169.7">Rev</text>
<text x="270.8" y="172.3">1.3</text>
<text x="209.8" y="175.2">Date:</text>
<text x="219.2" y="175.2">Friday, February 15, 2019</text>
<text x="246.3" y="175.2">Sheet</text>
<text x="257.3" y="175.5">3</text>
<text x="260.9" y="175.2">of</text>
<text x="266.4" y="175.5">4</text>
</g>
<g font-size="1.6" fill="#000080">
<text x="135.3" y="17">R11</text>
<text x="135.3" y="23.4">0 OHM</text>
<text x="192" y="28.9">R10</text>
<text x="192" y="27.1">0 OHM</text>
<text x="193.8" y="47.2">FB1</text>
<text x="62.9" y="53.7">J3</text>
<text x="193.8" y="52.6">600OHM</text>
<text x="31.1" y="56.3">A1</text>
<text x="31.1" y="58.1">ANT-124865-0000_01</text>
<text x="60.2" y="55.9">A-1JB</text>
<text x="115.2" y="59.9">4.7uF</text>
<text x="117" y="56.3">C3</text>
<text x="126.2" y="56.3">L1</text>
<text x="126.2" y="58.1">2.2uH</text>
<text x="207.7" y="54.5">FB2</text>
<text x="207.7" y="56.6">600OHM</text>
<text x="100.6" y="61.8">C4</text>
<text x="100.6" y="65.4">10uF</text>
<text x="133.1" y="63.5" transform="rotate(-90 133.1 63.5)">DNI</text>
<text x="137.2" y="63.6">C12</text>
<text x="148.1" y="63.6">C7</text>
<text x="160.6" y="64" transform="rotate(-90 160.6 64)">0.1uF (DNI)</text>
<text x="169.7" y="62.2" transform="rotate(-90 169.7 62.2)">2.2uF (DNI)</text>
<text x="186.2" y="61.4" transform="rotate(-90 186.2 61.4)">1uF</text>
<text x="193.5" y="61.1" transform="rotate(-90 193.5 61.1)">0.1uF</text>
<text x="200.8" y="61.1" transform="rotate(-90 200.8 61.1)">0.1uF</text>
<text x="210.3" y="65.4">C16</text>
<text x="133.1" y="68" transform="rotate(-90 133.1 68)">C6</text>
<text x="137.2" y="67.3">2.2uF</text>
<text x="146.3" y="67.3">2.2uF</text>
<text x="160.6" y="68.9" transform="rotate(-90 160.6 68.9)">C23</text>
<text x="169.7" y="67.1" transform="rotate(-90 169.7 67.1)">C26</text>
<text x="186.2" y="66.2" transform="rotate(-90 186.2 66.2)">C5</text>
<text x="193.5" y="66.2" transform="rotate(-90 193.5 66.2)">C8</text>
<text x="200.8" y="67.1" transform="rotate(-90 200.8 67.1)">C18</text>
<text x="210.3" y="67.3">10pF</text>
<text x="208.5" y="76.4">CYW20819A1KFBG</text>
<text x="208.5" y="74.6">U1B</text>
<text x="20.1" y="81.9">LC1</text>
<text x="25.6" y="81.9">5.6pF</text>
<text x="61.4" y="80.1">C22</text>
<text x="61.4" y="82.3">8.2pF</text>
<text x="20.1" y="87.4">LC2</text>
<text x="20.1" y="89.2">DNI</text>
<text x="32.9" y="87.4">LC3</text>
<text x="32.9" y="89.2">1pF</text>
<text x="69.5" y="87.4">FL1</text>
<text x="69.5" y="89.2">LFB182G45CL3D178</text>
<text x="85.9" y="92.9">C21</text>
<text x="91.4" y="92.9">8.2pF</text>
<text x="233" y="94.7">24.000MHz</text>
<text x="234.1" y="92.9">Y1</text>
<text x="228.6" y="107.5">C10</text>
<text x="250.5" y="107.5">C11</text>
<text x="102.4" y="111.2">R8</text>
<text x="102.4" y="113">0 OHM</text>
<text x="228.6" y="109.3">12pF</text>
<text x="250.5" y="109.3">12pF</text>
<text x="206.6" y="124">R7</text>
<text x="186.5" y="127.6">R6</text>
<text x="186.5" y="129.5">10M OHM</text>
<text x="204.8" y="129.5">0 (DNI)</text>
<text x="184.7" y="134.9">Y2</text>
<text x="184.7" y="140.4">32.768KHz</text>
<text x="182.9" y="144.1">C19</text>
<text x="182.9" y="145.9">6pF</text>
<text x="199.3" y="144.1">C20</text>
<text x="199.3" y="145.9">6pF</text>
</g>
<g font-size="1.6" fill="#f00">
<text x="93.6" y="90.8">BT_RFIO</text>
<text x="222.2" y="126.9">EXT_LPO</text>
</g>
<g font-size="1.3">
<text x="29.3" y="1.4">5</text>
<text x="84.1" y="1.4">4</text>
<text x="139" y="1.4">3</text>
<text x="193.8" y="1.4">2</text>
<text x="248.7" y="1.4">1</text>
<text x=".5" y="24.7">D</text>
<text x="276.6" y="24.7">D</text>
<text x=".5" y="68.2">C</text>
<text x="276.6" y="68.2">C</text>
<text x=".5" y="111.6">B</text>
<text x="276.6" y="111.6">B</text>
<text x=".5" y="155">A</text>
<text x="276.6" y="155">A</text>
<text x="29.3" y="177">5</text>
<text x="84.1" y="177">4</text>
<text x="139" y="177">3</text>
<text x="193.8" y="177">2</text>
<text x="248.7" y="177">1</text>
</g>
</svg>
